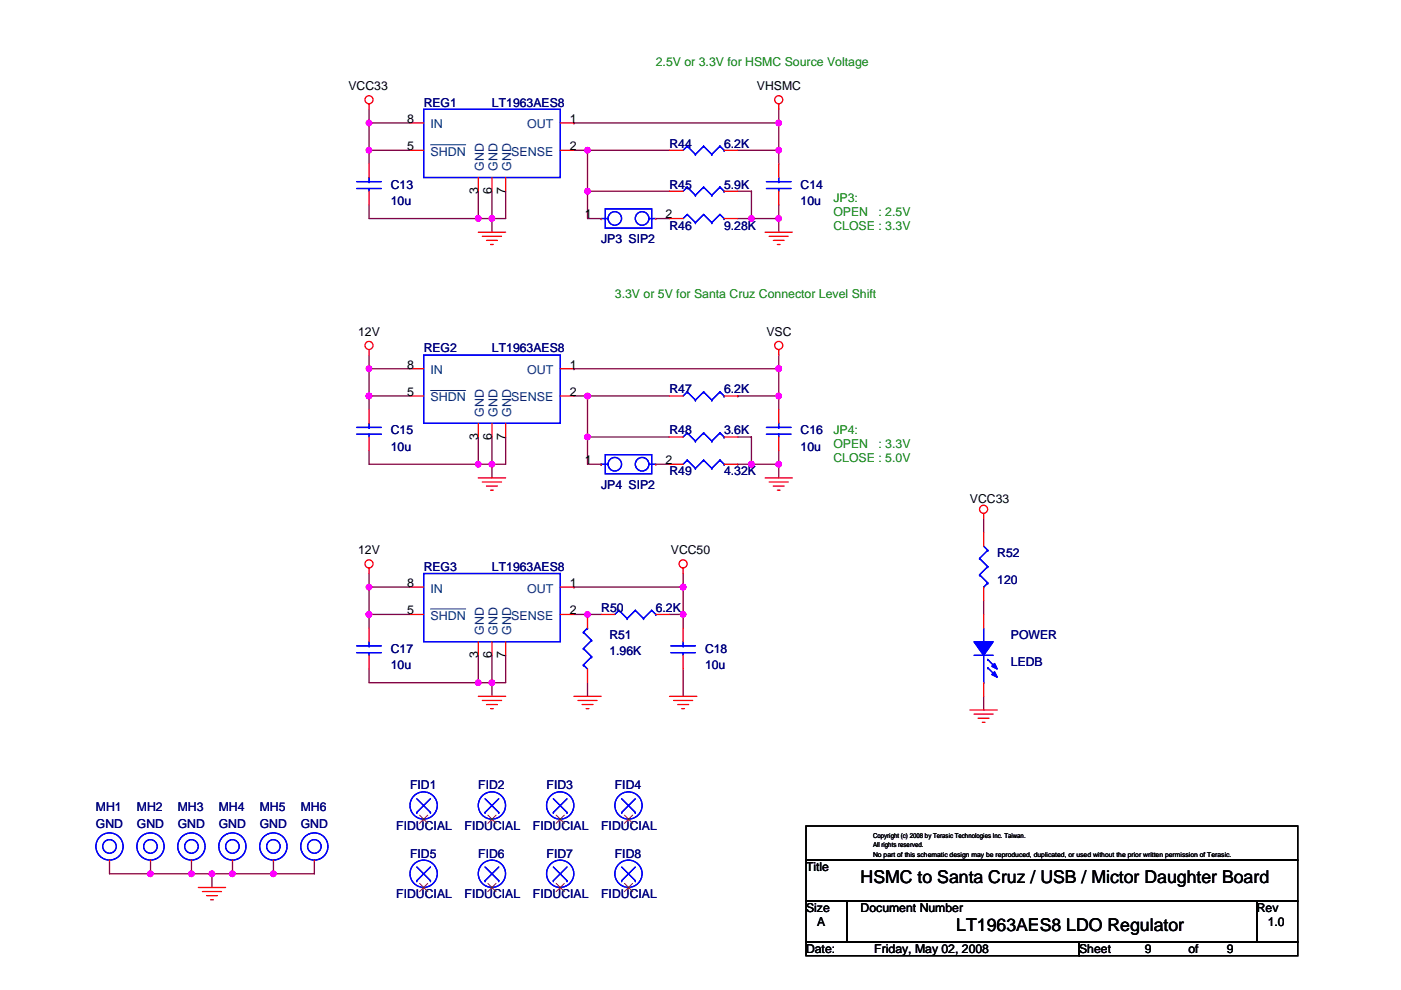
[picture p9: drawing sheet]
<svg xmlns="http://www.w3.org/2000/svg" width="297mm" height="210mm" viewBox="0 0 297 210" stroke-linecap="round" stroke-linejoin="round" font-family="sans-serif">
<g fill="none" stroke="#800040" stroke-width=".28">
<path d="M78.2 31.9h.1M78.2 23.2v2.9h8.7M78.2 26.1h.1M78.2 31.9h8.7M78.2 26.1v8.7M121.7 31.9h2.9M121.7 26.1h.1M121.7 26.1h43.4M124.6 31.9h17.3M124.6 31.9h.1M124.6 31.9v14.5h2.9M156.4 31.9h8.7"/>
<path d="M165.1 26.1v8.7M165.1 26.1h.1M165.1 23.2v2.9M78.2 43.5v2.9h23.2M101.4 40.6v5.8h2.9M101.4 40.6h.1M104.3 40.6v5.8M104.3 46.4h.1M104.3 46.4v2.9M107.2 40.6v5.8h-2.9M124.6 40.6h.1M124.6 40.6h17.3"/>
<path d="M139 46.4h2.9M156.4 40.6h2.9M156.4 46.4h2.9M159.3 40.6h.1M159.3 46.4h5.8M159.3 40.6v5.8M165.1 46.4h.1M165.1 43.5v2.9M165.1 46.4v2.9M78.2 78.2h.1M78.2 78.2h8.7M78.2 75.3v2.9"/>
<path d="M78.2 78.2v5.8M121.7 78.2h.1M121.7 78.2h43.4M165.1 75.3v2.9M165.1 78.2h.1M165.1 78.2v5.8M78.2 84h.1M78.2 95.6v2.9h23.2M78.2 84v2.9M78.2 84h8.7M101.4 98.5h.1M101.4 92.7v5.8"/>
<path d="M104.3 92.7v5.8M104.3 98.5h.1M104.3 98.5v2.9M107.2 92.7v5.8h-5.8M121.7 84h2.9M124.6 84h.1M124.6 92.7h17.3M124.6 92.7v5.8h2.9M124.6 84v8.7M124.6 84h17.3M139 98.5h2.9M156.4 84h.1"/>
<path d="M156.4 98.5h.1M156.4 92.7h2.9v5.8M156.4 84h8.7M156.4 98.5h8.7M159.3 98.5h.1M165.1 84v2.9M165.1 98.5v2.9M165.1 95.6v2.9M208.6 110v2.9M78.2 130.3v2.9M78.2 124.5h.1M78.2 130.3h.1"/>
<path d="M78.2 121.6v2.9M78.2 124.5v5.8M78.2 130.3h8.7M78.2 124.5h8.7M101.4 139v5.8M104.3 139v5.8M107.2 139v5.8h-5.8M121.7 130.3h2.9M121.7 124.5h.1M121.7 124.5h23.1M124.6 130.3h.1M124.6 130.3h2.9"/>
<path d="M141.9 130.3h2.9M144.8 130.3h.1M144.8 121.6v2.9M144.8 124.5h.1M144.8 124.5v8.7M208.6 127.4v2.9M78.2 141.9v2.9h23.2M101.4 144.8h.1M104.3 144.8h.1M104.3 144.8v2.9M124.6 144.8v2.9M144.8 141.9v5.8"/>
<path d="M208.6 147.7v2.9M23.2 182.4v2.9h8.7M31.9 182.4v2.9M31.9 185.3h.1M40.6 182.4v2.9M40.6 185.3h.1M44.9 185.3v2.9M44.9 185.3h.1M49.3 182.4v2.9M49.3 185.3h.1M58 182.4v2.9M58 185.3h.1"/>
<path d="M66.7 182.4v2.9h-34.8"/>
</g>
<g fill="#f0f" stroke="#f0f" stroke-width=".28">
<circle cx="49.3" cy="185.3" r=".57"/>
<circle cx="58" cy="185.3" r=".57"/>
<circle cx="40.6" cy="185.3" r=".57"/>
<circle cx="44.9" cy="185.3" r=".57"/>
<circle cx="101.4" cy="46.3" r=".57"/>
<circle cx="165.1" cy="31.9" r=".57"/>
<circle cx="78.2" cy="31.9" r=".57"/>
<circle cx="104.3" cy="46.3" r=".57"/>
<circle cx="165.1" cy="46.3" r=".57"/>
<circle cx="124.6" cy="92.7" r=".57"/>
<circle cx="124.6" cy="84" r=".57"/>
<circle cx="101.4" cy="98.5" r=".57"/>
<circle cx="78.2" cy="84" r=".57"/>
<circle cx="78.2" cy="78.2" r=".57"/>
<circle cx="104.3" cy="98.5" r=".57"/>
<circle cx="165.1" cy="78.2" r=".57"/>
<circle cx="31.9" cy="185.3" r=".57"/>
<circle cx="124.6" cy="40.6" r=".57"/>
<circle cx="165.1" cy="84" r=".57"/>
<circle cx="159.3" cy="98.5" r=".57"/>
<circle cx="124.6" cy="31.9" r=".57"/>
<circle cx="159.3" cy="46.3" r=".57"/>
<circle cx="165.1" cy="98.5" r=".57"/>
<circle cx="144.8" cy="130.3" r=".57"/>
<circle cx="124.6" cy="130.3" r=".57"/>
<circle cx="78.2" cy="130.3" r=".57"/>
<circle cx="101.4" cy="144.8" r=".57"/>
<circle cx="78.2" cy="124.5" r=".57"/>
<circle cx="104.3" cy="144.8" r=".57"/>
<circle cx="144.8" cy="124.5" r=".57"/>
<circle cx="78.2" cy="26.1" r=".57"/>
<circle cx="165.1" cy="26.1" r=".57"/>
</g>
<g fill="none" stroke="#f00" stroke-width=".28">
<path d="M78.2 22v1.2M78.2 34.8v2.9M86.9 31.9h2.9M86.9 26.1h2.9M101.4 37.7v2.9M104.3 37.7v2.9M107.2 37.7v2.9M118.8 31.9h2.9M118.8 26.1h2.9M141.9 31.9h2.9M153.5 31.9h2.9M165.1 22v1.2"/>
<path d="M165.1 34.8v2.9M78.2 40.6v2.9M101.4 49.3h5.8M102.3 50.1h4M103.1 51h2.4M104 51.9h.6M127.5 46.4h.1M139 46.4h.1M141.9 46.4h2.9M141.9 40.6h2.9M153.5 46.4h2.9M153.5 40.6h2.9"/>
<path d="M162.2 49.3h5.8M163.1 50.1h4M164 51h2.3M164.8 51.9h.6M165.1 40.6v2.9M78.2 74.1v1.2M86.9 78.2h2.9M118.8 78.2h2.9M165.1 74.1v1.2M78.2 86.9v2.9M78.2 92.7v2.9M86.9 84h2.9"/>
<path d="M101.4 89.8v2.9M104.3 89.8v2.9M107.2 89.8v2.9M118.8 84h2.9M127.5 98.5h.1M139 98.5h.1M141.9 98.5h2.9M141.9 92.7h2.9M141.9 84h2.9M153.5 98.5h2.9M153.5 92.7h2.9M153.5 84h2.9"/>
<path d="M165.1 86.9v2.9M165.1 92.7v2.9M101.4 101.4h5.8M102.3 102.2h4M103.1 103.1h2.4M104 104h.6M162.2 101.4h5.8M163.1 102.2h4M164 103.1h2.3M164.8 104h.6M208.6 108.9v1.1M208.6 112.9v2.9"/>
<path d="M78.2 120.5v1.1M78.2 133.2v2.9M78.2 139v2.9M86.9 124.5h2.9M86.9 130.3h2.9M101.4 136.1v2.9M104.3 136.1v2.9M107.2 136.1v2.9M118.8 124.5h2.9M118.8 130.3h2.9M124.6 130.3v2.9M127.5 130.3h2.9"/>
<path d="M139 130.3h2.9M144.8 120.5v1.1M144.8 133.2v2.9M144.8 139v2.9M208.6 124.5v2.9M208.6 130.3v2.9M101.4 147.7h5.8M102.3 148.6h4M103.1 149.4h2.4M104 150.3h.6M121.7 147.7h5.8M122.6 148.6h4"/>
<path d="M123.4 149.4h2.3M124.3 150.3h.6M124.6 141.9v2.9M141.9 147.7h5.8M142.8 148.6h4.1M143.7 149.4h2.3M144.5 150.3h.6M205.7 150.6h5.7M206.5 151.5h4.1M207.4 152.3h2.3M208.3 153.2h.5M208.6 144.8v2.9"/>
<path d="M89.8 173.8h.1M104.3 173.8h.1M118.8 173.8h.1M133.3 173.8h.1M23.2 182.4h.1M31.9 182.4h.1M40.6 182.4h.1M42.1 188.2h5.7M42.9 189.1h4.1M43.8 190h2.3M44.7 190.8h.5M49.3 182.4h.1"/>
<path d="M58 182.4h.1M66.7 182.4h.1M89.8 188.2h.1M104.3 188.2h.1M118.8 188.2h.1M133.3 188.2h.1"/>
<circle cx="78.2" cy="21.2" r=".86"/>
<circle cx="165.1" cy="21.2" r=".86"/>
<circle cx="78.2" cy="73.3" r=".86"/>
<circle cx="165.1" cy="73.3" r=".86"/>
<circle cx="78.2" cy="119.6" r=".86"/>
<circle cx="144.8" cy="119.6" r=".86"/>
<circle cx="208.5" cy="108" r=".86"/>
</g>
<path d="M170.9 175.2h104.2v7.2h-104.2zM170.9 191.1h8.7v8.7h-8.7zM170.9 199.8h57.9v2.9h-57.9zM170.9 182.4h104.2v8.7h-104.2zM179.6 191.1h86.9v8.7h-86.9zM228.8 199.8h46.3v2.9h-46.3zM266.5 191.1h8.6v8.7h-8.6z" fill="none" stroke="#000" stroke-width=".28"/>
<g fill="none" stroke="#00f" stroke-width=".28">
<path d="M75.6 38.5h5.3M75.6 40h5.3M78.2 40v.6M78.2 38.5h.1M78.2 37.7v.8M89.8 23.2h29v14.5h-29zM145.7 39.7h.1M145.7 31h.1M145.7 39.7l-.9 .9M145.7 39.7l1.7 1.7M145.7 31l-.9 .9M145.7 31l1.7 1.7"/>
<path d="M147.4 32.7h.1M149.2 39.7h.1M149.2 31h.1M149.2 39.7l-1.8 1.7M149.2 39.7l1.7 1.7M149.2 31l-1.8 1.7M149.2 31l1.7 1.7M150.9 32.7h.1M152.7 39.7h.1M152.7 31h.1M152.7 39.7l-1.8 1.7M152.7 39.7l.8 .9"/>
<path d="M152.7 31l-1.8 1.7M152.7 31l.8 .9M153.5 31.9h.1M162.5 38.5h5.2M162.5 40h5.2M165.1 40v.6M165.1 38.5h.1M165.1 37.7v.8M127.5 46.4h.1M127.5 46.4h1.4M128.3 44.3h9.9v4.1h-9.9zM137.6 46.4h1.4"/>
<path d="M145.7 45.5h.1M145.7 45.5l-.9 .9M145.7 45.5l1.7 1.7M147.4 47.2h.1M147.4 41.4h.1M149.2 45.5h.1M149.2 45.5l-1.8 1.7M149.2 45.5l1.7 1.7M150.9 47.2h.1M150.9 41.4h.1M152.7 45.5h.1M152.7 45.5l-1.8 1.7"/>
<path d="M152.7 45.5l.8 .9M153.5 46.4h.1M153.5 40.6h.1M89.8 75.3h29v14.5h-29zM75.6 90.7h5.3M75.6 92.1h5.3M78.2 92.1v.6M78.2 90.7h.1M78.2 89.8v.9M127.5 98.5h.1M127.5 98.5h1.4M128.3 96.4h9.9v4.1h-9.9z"/>
<path d="M137.6 98.5h1.4M145.7 97.6h.1M145.7 91.8h.1M145.7 83.1h.1M145.7 97.6l-.9 .9M145.7 97.6l1.7 1.7M145.7 91.8l-.9 .9M145.7 91.8l1.7 1.8M145.7 83.1l-.9 .9M145.7 83.1l1.7 1.8M147.4 99.3h.1M147.4 93.6h.1"/>
<path d="M147.4 84.9h.1M149.2 97.6h.1M149.2 91.8h.1M149.2 83.1h.1M149.2 97.6l-1.8 1.7M149.2 97.6l1.7 1.7M149.2 91.8l-1.8 1.8M149.2 91.8l1.7 1.8M149.2 83.1l-1.8 1.8M149.2 83.1l1.7 1.8M150.9 99.3h.1M150.9 93.6h.1"/>
<path d="M150.9 84.9h.1M152.7 97.6h.1M152.7 91.8h.1M152.7 83.1h.1M152.7 97.6l-1.8 1.7M152.7 97.6l.8 .9M152.7 91.8l-1.8 1.8M152.7 91.8l.8 .9M152.7 83.1l-1.8 1.8M152.7 83.1l.8 .9M153.5 98.5h.1M153.5 92.7h.1"/>
<path d="M153.5 84h.1M162.5 90.7h5.2M162.5 92.1h5.2M165.1 92.1v.6M165.1 90.7h.1M165.1 89.8v.9M207.7 118.4h.1M207.7 118.4l1.7 1.8M208.6 115.8l.8 .9M209.4 116.7h.1M209.4 116.7l-1.7 1.7M75.6 137h5.3"/>
<path d="M75.6 138.4h5.3M78.2 138.4v.6M78.2 137h.1M78.2 136.1v.9M89.8 121.6h29v14.5h-29zM123.7 137.6h.1M123.7 134.1h.1M123.7 137.6l1.7 1.7M123.7 134.1l1.7 1.7M124.6 133.2h.1M124.6 133.2l-.9 .9M125.4 139.3h.1"/>
<path d="M125.4 135.8h.1M125.4 139.3l-1.7 1.7M125.4 135.8l-1.7 1.8M131.2 129.5h.1M131.2 129.5l-.8 .8M131.2 129.5l1.8 1.7M133 131.2h.1M134.7 129.5h.1M134.7 129.5l-1.7 1.7M134.7 129.5l1.7 1.7M136.4 131.2h.1M138.2 129.5h.1"/>
<path d="M138.2 129.5l-1.8 1.7M138.2 129.5l.8 .8M139 130.3h.1M142.2 137h5.2M142.2 138.4h5.2M144.8 138.4v.6M144.8 137h.1M144.8 136.1v.9M206.5 139h4.1M207.7 121.9h.1M207.7 121.9l1.7 1.8M208.6 124.5h.1"/>
<path d="M208.6 133.2v2.9M208.6 139v5.8M209.4 120.2h.1M209.4 123.7h.1M209.4 139.9h.1M209.4 120.2l-1.7 1.7M209.4 123.7l-.8 .8M209.4 139.9l1.8 1.7M123.7 141h.1M123.7 141l.9 .9M208.6 144.8h.1M209.4 141.6h.1"/>
<path d="M209.4 141.6l1.8 1.8M88.4 172.3h.1M88.4 169.4l2.9 2.9M91.3 172.3h.1M91.3 169.4l-2.9 2.9M102.8 172.3h.1M102.8 169.4l2.9 2.9M105.7 172.3h.1M105.7 169.4l-2.9 2.9M117.3 172.3h.1M117.3 169.4l2.9 2.9M120.2 172.3h.1"/>
<path d="M120.2 169.4l-2.9 2.9M131.8 172.3h.1M131.8 169.4l2.9 2.9M134.7 172.3h.1M134.7 169.4l-2.9 2.9M88.4 186.8h.1M88.4 183.9l2.9 2.9M91.3 186.8h.1M91.3 183.9l-2.9 2.9M102.8 186.8h.1M102.8 183.9l2.9 2.9M105.7 186.8h.1"/>
<path d="M105.7 183.9l-2.9 2.9M117.3 186.8h.1M117.3 183.9l2.9 2.9M120.2 186.8h.1M120.2 183.9l-2.9 2.9M131.8 186.8h.1M131.8 183.9l2.9 2.9M134.7 186.8h.1M134.7 183.9l-2.9 2.9"/>
<circle cx="130.3" cy="46.3" r="1.44"/>
<circle cx="136.1" cy="46.3" r="1.44"/>
<circle cx="130.3" cy="98.5" r="1.44"/>
<circle cx="136.1" cy="98.5" r="1.44"/>
<circle cx="23.2" cy="179.5" r="2.88"/>
<circle cx="23.2" cy="179.5" r="1.44"/>
<circle cx="31.9" cy="179.5" r="1.44"/>
<circle cx="31.9" cy="179.5" r="2.89"/>
<circle cx="40.6" cy="179.5" r="2.89"/>
<circle cx="40.6" cy="179.5" r="1.44"/>
<circle cx="49.3" cy="179.5" r="2.88"/>
<circle cx="49.3" cy="179.5" r="1.44"/>
<circle cx="58" cy="179.5" r="1.44"/>
<circle cx="58" cy="179.5" r="2.89"/>
<circle cx="66.6" cy="179.5" r="2.88"/>
<circle cx="66.6" cy="179.5" r="1.44"/>
<circle cx="89.8" cy="170.8" r="2.89"/>
<circle cx="104.3" cy="170.8" r="2.89"/>
<circle cx="118.8" cy="170.8" r="2.89"/>
<circle cx="133.3" cy="170.8" r="2.89"/>
<circle cx="89.8" cy="185.3" r="2.89"/>
<circle cx="104.3" cy="185.3" r="2.89"/>
<circle cx="118.8" cy="185.3" r="2.89"/>
<circle cx="133.3" cy="185.3" r="2.89"/>
</g>
<path d="M91.3 30.7h7.4M91.3 82.8h7.4M91.3 129.2h7.4" fill="none" stroke="#004080" stroke-width=".21"/>
<g fill="none" stroke="#804000" stroke-width=".21">
<path d="M89 172.9l1.7 1.7M90.7 172.9l-1.8 1.7M103.4 172.9l1.8 1.7M105.2 172.9l-1.8 1.7M117.9 172.9l1.8 1.7M119.7 172.9l-1.8 1.7M132.4 172.9l1.8 1.7M134.1 172.9l-1.7 1.7M89 187.4l1.7 1.7M90.7 187.4l-1.8 1.7M103.4 187.4l1.8 1.7M105.2 187.4l-1.8 1.7"/>
<path d="M117.9 187.4l1.8 1.7M119.7 187.4l-1.8 1.7M132.4 187.4l1.8 1.7M134.1 187.4l-1.7 1.7"/>
</g>
<g fill="#00f" stroke="#00f" stroke-width=".28">
<path d="M206.5 136.1h4.1l-2 2.9z" fill-rule="evenodd"/>
<path d="M210.3 143.1l.6-.6 .5 1.1z" fill-rule="evenodd"/>
<path d="M210.9 140.7l.5 1.2-1.1-.6z" fill-rule="evenodd"/>
<path d="M206.5 136.1h4.1l-2 2.9z" fill-rule="evenodd"/>
<path d="M210.3 143.1l.6-.6 .5 1.1z" fill-rule="evenodd"/>
<path d="M210.9 140.7l.5 1.2-1.1-.6z" fill-rule="evenodd"/>
</g>
<g font-size="3.7">
<text x="182.5" y="187.2">HSMC to Santa Cruz / USB / Mictor Daughter Board</text>
<text x="202.8" y="197.4">LT1963AES8 LDO Regulator</text>
</g>
<g font-size="2.6" fill="#008000">
<text x="139" y="13.9">2.5V or 3.3V for HSMC Source Voltage</text>
<text x="176.7" y="42.9">JP3:</text>
<text x="176.7" y="45.9">OPEN</text>
<text x="186.2" y="45.9">: 2.5V</text>
<text x="176.7" y="48.9">CLOSE : 3.3V</text>
<text x="130.4" y="63.2">3.3V or 5V for Santa Cruz Connector Level Shift</text>
<text x="176.7" y="92.1">JP4:</text>
<text x="176.7" y="95.1">OPEN</text>
<text x="186.2" y="95.1">: 3.3V</text>
<text x="176.7" y="98.1">CLOSE : 5.0V</text>
</g>
<g font-size="2.6">
<text x="73.9" y="19.1">VCC33</text>
<text x="160.5" y="19.1">VHSMC</text>
<text x="86.3" y="26.1">8</text>
<text x="120.8" y="26.1">1</text>
<text x="86.3" y="31.9">5</text>
<text x="120.8" y="31.9">2</text>
<text x="101.4" y="41.1" transform="rotate(-90 101.4 41.1)">3</text>
<text x="104.3" y="41.1" transform="rotate(-90 104.3 41.1)">6</text>
<text x="107.2" y="41.1" transform="rotate(-90 107.2 41.1)">7</text>
<text x="124" y="46.3">1</text>
<text x="141.1" y="46.3">2</text>
<text x="75.9" y="71.3">12V</text>
<text x="162.5" y="71.3">VSC</text>
<text x="86.3" y="78.2">8</text>
<text x="86.3" y="84">5</text>
<text x="120.8" y="78.2">1</text>
<text x="120.8" y="84">2</text>
<text x="101.4" y="93.3" transform="rotate(-90 101.4 93.3)">3</text>
<text x="104.3" y="93.3" transform="rotate(-90 104.3 93.3)">6</text>
<text x="107.2" y="93.3" transform="rotate(-90 107.2 93.3)">7</text>
<text x="124" y="98.4">1</text>
<text x="141.1" y="98.4">2</text>
<text x="205.7" y="106.6">VCC33</text>
<text x="75.9" y="117.6">12V</text>
<text x="142.2" y="117.6">VCC50</text>
<text x="86.3" y="124.5">8</text>
<text x="120.8" y="124.5">1</text>
<text x="86.3" y="130.3">5</text>
<text x="120.8" y="130.3">2</text>
<text x="101.4" y="139.6" transform="rotate(-90 101.4 139.6)">3</text>
<text x="104.3" y="139.6" transform="rotate(-90 104.3 139.6)">6</text>
<text x="107.2" y="139.6" transform="rotate(-90 107.2 139.6)">7</text>
<text x="170.9" y="184.8">Title</text>
<text x="170.9" y="193.5">Size</text>
<text x="173.2" y="196.4">A</text>
<text x="182.5" y="193.5">Document Number</text>
<text x="266.5" y="193.5">Rev</text>
<text x="268.8" y="196.4">1.0</text>
<text x="170.9" y="202.1">Date:</text>
<text x="185.4" y="202.1">Friday, May 02, 2008</text>
<text x="228.8" y="202.1">Sheet</text>
<text x="242.7" y="202.1">9</text>
<text x="252" y="202.1">of</text>
<text x="260.1" y="202.1">9</text>
</g>
<g font-size="2.6" fill="#000080">
<text x="89.8" y="22.6">REG1</text>
<text x="104.3" y="22.6">LT1963AES8</text>
<text x="141.9" y="31.3">R44</text>
<text x="153.5" y="31.3">6.2K</text>
<text x="82.9" y="40">C13</text>
<text x="141.9" y="40">R45</text>
<text x="153.5" y="40">5.9K</text>
<text x="169.7" y="40">C14</text>
<text x="82.9" y="43.5">10u</text>
<text x="169.7" y="43.5">10u</text>
<text x="127.5" y="51.6">JP3 SIP2</text>
<text x="141.9" y="48.7">R46</text>
<text x="153.5" y="48.7">9.28K</text>
<text x="89.8" y="74.7">REG2</text>
<text x="104.3" y="74.7">LT1963AES8</text>
<text x="141.9" y="83.4">R47</text>
<text x="153.5" y="83.4">6.2K</text>
<text x="82.9" y="92.1">C15</text>
<text x="82.9" y="95.6">10u</text>
<text x="141.9" y="92.1">R48</text>
<text x="153.5" y="92.1">3.6K</text>
<text x="169.7" y="92.1">C16</text>
<text x="169.7" y="95.6">10u</text>
<text x="141.9" y="100.8">R49</text>
<text x="153.5" y="100.8">4.32K</text>
<text x="127.5" y="103.7">JP4 SIP2</text>
<text x="211.4" y="118.2">R52</text>
<text x="89.8" y="121.1">REG3</text>
<text x="104.3" y="121.1">LT1963AES8</text>
<text x="211.4" y="124">120</text>
<text x="127.5" y="129.8">R50</text>
<text x="139" y="129.8">6.2K</text>
<text x="129.2" y="135.6">R51</text>
<text x="214.3" y="135.6">POWER</text>
<text x="82.9" y="138.5">C17</text>
<text x="82.9" y="141.9">10u</text>
<text x="129.2" y="139">1.96K</text>
<text x="149.5" y="138.5">C18</text>
<text x="149.5" y="141.9">10u</text>
<text x="214.3" y="141.3">LEDB</text>
<text x="86.9" y="167.4">FID1</text>
<text x="101.4" y="167.4">FID2</text>
<text x="115.9" y="167.4">FID3</text>
<text x="130.4" y="167.4">FID4</text>
<text x="20.3" y="172">MH1</text>
<text x="29" y="172">MH2</text>
<text x="37.7" y="172">MH3</text>
<text x="46.4" y="172">MH4</text>
<text x="55.1" y="172">MH5</text>
<text x="63.8" y="172">MH6</text>
<text x="20.3" y="175.5">GND</text>
<text x="29" y="175.5">GND</text>
<text x="37.7" y="175.5">GND</text>
<text x="46.4" y="175.5">GND</text>
<text x="55.1" y="175.5">GND</text>
<text x="63.8" y="175.5">GND</text>
<text x="84" y="176.1">FIDUCIAL</text>
<text x="98.5" y="176.1">FIDUCIAL</text>
<text x="113" y="176.1">FIDUCIAL</text>
<text x="127.5" y="176.1">FIDUCIAL</text>
<text x="86.9" y="181.9">FID5</text>
<text x="101.4" y="181.9">FID6</text>
<text x="115.9" y="181.9">FID7</text>
<text x="130.4" y="181.9">FID8</text>
<text x="84" y="190.6">FIDUCIAL</text>
<text x="98.5" y="190.6">FIDUCIAL</text>
<text x="113" y="190.6">FIDUCIAL</text>
<text x="127.5" y="190.6">FIDUCIAL</text>
</g>
<g font-size="2.6" fill="#004080">
<text x="91.3" y="27.2">IN</text>
<text x="111.8" y="27.2">OUT</text>
<text x="91.3" y="33">SHDN</text>
<text x="108.4" y="33">SENSE</text>
<text x="102.6" y="36.2" transform="rotate(-90 102.6 36.2)">GND</text>
<text x="105.5" y="36.2" transform="rotate(-90 105.5 36.2)">GND</text>
<text x="108.4" y="36.2" transform="rotate(-90 108.4 36.2)">GND</text>
<text x="91.3" y="79.4">IN</text>
<text x="111.8" y="79.4">OUT</text>
<text x="91.3" y="85.2">SHDN</text>
<text x="102.6" y="88.3" transform="rotate(-90 102.6 88.3)">GND</text>
<text x="105.5" y="88.3" transform="rotate(-90 105.5 88.3)">GND</text>
<text x="108.4" y="88.3" transform="rotate(-90 108.4 88.3)">GND</text>
<text x="108.4" y="85.2">SENSE</text>
<text x="91.3" y="125.7">IN</text>
<text x="111.8" y="125.7">OUT</text>
<text x="91.3" y="131.5">SHDN</text>
<text x="108.4" y="131.5">SENSE</text>
<text x="102.6" y="134.7" transform="rotate(-90 102.6 134.7)">GND</text>
<text x="105.5" y="134.7" transform="rotate(-90 105.5 134.7)">GND</text>
<text x="108.4" y="134.7" transform="rotate(-90 108.4 134.7)">GND</text>
</g>
<g font-size="1.4">
<text x="185.1" y="177.7">Copyright (c) 2008 by Terasic Technologies Inc. Taiwan.</text>
<text x="185.1" y="179.7">All rights reserved.</text>
<text x="185.1" y="181.7">No part of this schematic design may be reproduced, duplicated, or used without the prior written permission of Terasic.</text>
</g>
</svg>
